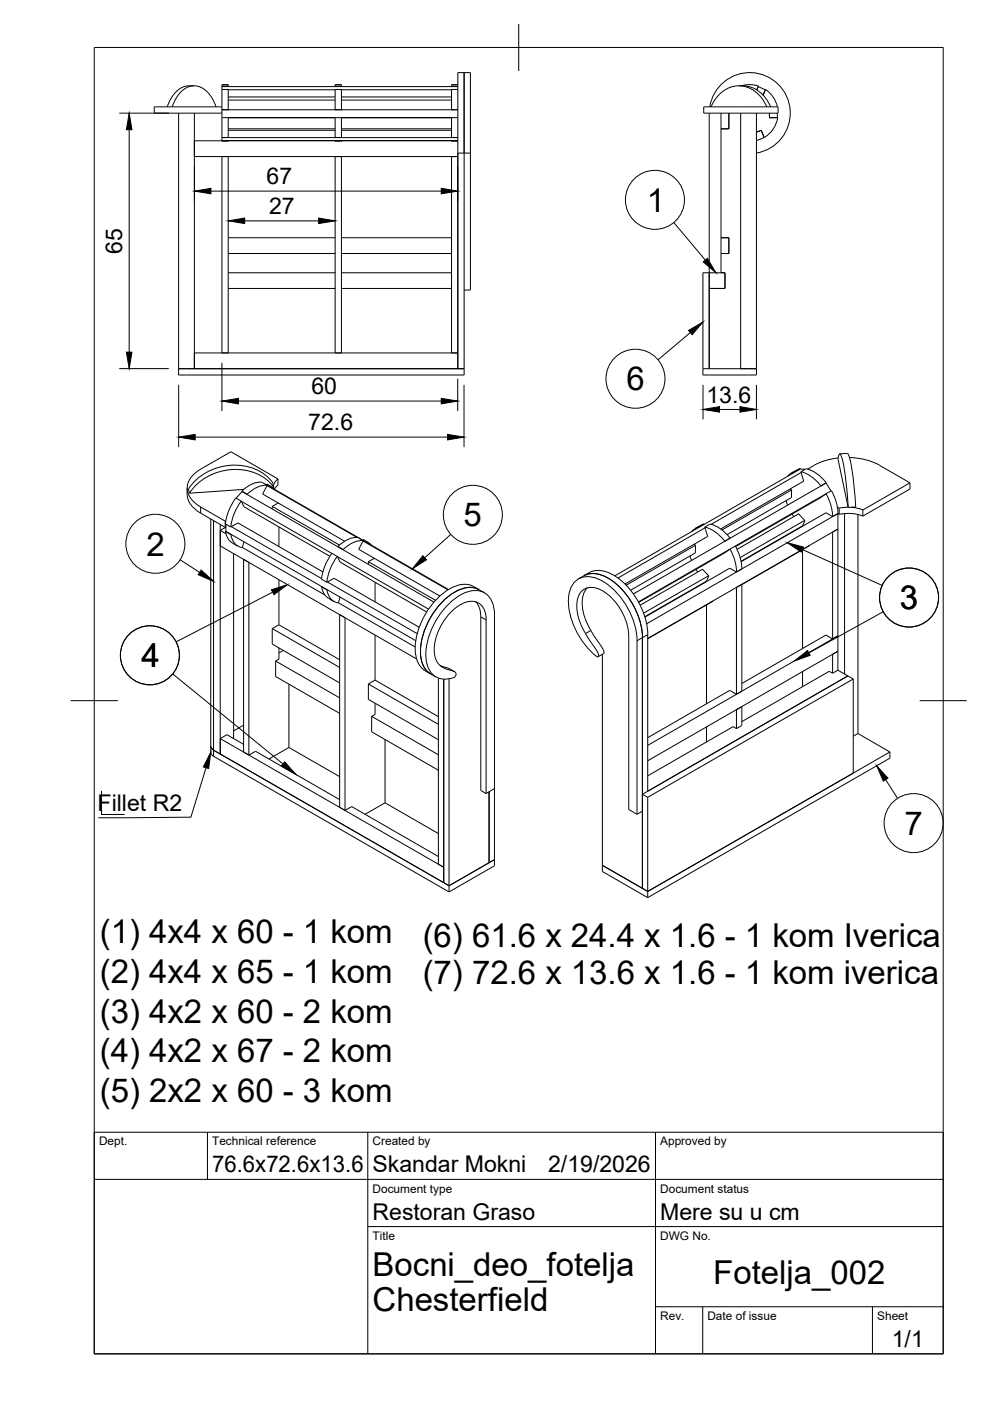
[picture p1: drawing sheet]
<svg xmlns="http://www.w3.org/2000/svg" width="210mm" height="297mm" viewBox="0 0 210 297" stroke-linecap="round" stroke-linejoin="round" font-family="sans-serif">
<!-- layer: Visible -->
<g fill="none" stroke="#000" stroke-width=".21">
<path d="M40.1 18.2h1M40.1 18.2a5.1 5.1 0 0 0-4.3 3.6l-.3 .8M47.1 18.2v-.3h1.3v.3M47.1 19h1.3v4.3M47.1 19v3.7M47.1 18.2h1.3M47.1 18.2v.8M47.1 18.4h50M48.4 18.2v.2M48.4 19h22.7M71.1 18.2v-.3h1.3v.3M71.1 18.2h1.3"/>
<path d="M71.1 18.2v.2M72.4 18.2v.2M72.4 19h23.3M95.7 18.2v.2M95.7 18.2h1.4M97.1 19h-1.4v4.3M97.1 17.9h-1.4v.3M98.4 15.4v64.1h-60.5v-55.5M156.7 18.2a6.6 6.6 0 0 1 6.7 4.4M157.2 18.2l1.8-.3 1.8 .3-.4 .9 .3-.7 1.6 .6-.5 1.2 .5-1.2 1.4 1.3 .7 1.1 .4 1.2M36.5 22.6a6 6 0 0 1 4-4.3 4.4 4.4 0 0 1 4.6 2.7l.7 1.6M41.2 29.9h55.9"/>
<path d="M41.2 33.2h55.9M41.2 24v54.2M47.1 24.9v4.3M47.1 29.9h.1M47.1 22.7h-14.4v1.3h14.4M47.1 23.3h50M47.1 24.9h50M47.1 29.2h50M47.1 22.7v2.2M47.1 29.2v.7M47.1 33.2v41.6M47.1 29.8h50"/>
<path d="M48.4 23.3h.1M48.4 24.9v4.3M48.4 29.9h.1M48.4 27.3h22.7M48.4 29.8v.1M48.4 33.2v41.6M48.4 21.2h22.7M48.4 20.6h22.7M48.4 27.6h22.7M71.1 23.3h.1M71.1 23.3v-4.3h1.3v4.3M71.1 24.9v4.3"/>
<path d="M71.1 29.9h.1M71.1 29.8v.1M71.1 33.2v41.6M72.4 23.3h.1M72.4 24.9v4.3M72.4 29.9h.1M72.4 27.3h23.3M72.4 29.8v.1M72.4 33.2v41.6M72.4 21.2h23.3M72.4 20.6h23.3M72.4 27.6h23.3"/>
<path d="M95.7 23.3h.1M95.7 24.9v4.3M95.7 29.9h.1M95.7 29.8v.1M95.7 33.2v41.6M97.1 32.5v-17.1h2.6v17.1M97.1 32.5v45.7M97.1 32.5h2.6M99.7 32.5v29h-1.3M149.2 22.7h15.8v1.3h-15.8zM150.4 24v54.2M150.5 22.6a8.6 8.6 0 0 1 14.5-4.7 8.6 8.6 0 0 1-4.6 14.5"/>
<path d="M150.8 22.6a6.4 6.4 0 0 1 7.5-4.2 7.1 7.1 0 0 1 4.3 4.2M152.9 24v33.8M154.5 24v3.3h-1.6M157 24v54.2M160.4 24v55.5h-11.4v-21.7h4.7v3.4h-3.3M160.4 29.7v.1M161.4 27.6l.6 1.6-1.5 .6-.1-.2M163.1 24l.1 1 1.7-.1M164.8 24v.9M164.9 24.9a6 6 0 0 1-2.8 4.3l-.7-1.6-1 .4M48.4 50.4h22.7M48.4 53.7h22.7"/>
<path d="M48.4 57.8h22.7M72.4 50.4h23.3M72.4 53.7h23.3M72.4 57.8h23.3M152.9 50.4h1.6v3.3h-1.6M37.9 78.2h60.5M41.2 74.8h55.9M48.4 61.2h22.7M72.4 61.2h23.3M149 78.2h11.4M42.5 99.5l6.5-3.7 9.9 5.7 .1 1.3-.8 .9M42.6 99.5a4.5 4.5 0 0 0-2.7 5.2 5.7 5.7 0 0 0 2.7 2.8l5.2 3"/>
<path d="M169.7 99.4h.1M169.7 99.4l-1.2 .6M169.7 99.4l-39.4 22.7M169.7 99.4l1 .1M169.7 99.4l-1.9 .9M172.6 98.7l-1.4 .8M177.7 97.1l-3.1 .7-2 .9M177.9 96.4l.2-.2a6.6 6.6 0 0 1 .9 3.3l.8 8.1-2.1-10.3zM178 96.2l1.6-.1a6 6 0 0 1 1 3.4l.8 8-1.6 .1M180.1 97a14 14 0 0 1 6.4 1.7M186.5 98.7l6.4 3.7M39.7 103.5v1.3"/>
<path d="M39.7 104.8a4.8 4.8 0 0 0 2.9 4l5.2 3M40 103.7l.2 .9 11.5-.8M44.7 110v49.5l.2 .5 .4 .3 49.9 28.8M46.7 111.2v48.7l-1.4-.8 49.9 28.7M46.7 115.7l41.6 24M47.8 110.5v1.3M47.8 112.7l1.2 .6a2.95 2.95 0 0 0 2.4 2.8M47.8 112.7l.5 1.5a4.2 4.2 0 0 0 2.1 1.6M47.9 112.7h-.1M47.9 110.4l-.1 .1M47.9 112.7l40.2 23.1M47.9 111.7l-.1 .1"/>
<path d="M47.9 111.8l-1.2 .7 1.2 .7M47.9 111.1v1.6M48.9 111.7l1.6-.8 18 10.3M49 111.7l19.2 11M49.5 117.4v39.2M50 105.6a11.5 11.5 0 0 0-2.2 5.5l1.1 .6M51.1 106.2l.6 1.2 18.3 10.5M51.2 106.2a11.5 11.5 0 0 0-2.3 5.5M51.2 106.3l19.2 11M51.3 104.2v-.1l1.1 .7M51.3 104.2l-1.3 1.4 1.1 .6M51.3 104.2l40.7 23.5"/>
<path d="M51.4 116.1l17.4 10M51.6 118.6l1.2 .6v40.9l-1.2-.7zM51.7 114.9l-.3 1.2M52.4 104.8l.1 .1M56.2 102.6l.3 .2M56.5 102.8l.1-.2 1.2 .7-.1 .1M56.5 102.8l38.6 22.2M56.6 103l19.1 10.9M56.6 102.9a2.81 2.81 0 0 0-3.5-.1l-1.8 1.3M56.6 102.9l-.9 1.8 17.4 10.1M56.7 102.9a5.5 5.5 0 0 0-4.3 1.9M57.7 107.4v.5"/>
<path d="M57.7 107.4l14.3 8.2M57.8 103.3l.5 .5M57.8 102.4l.2 .9M57.9 102.4a10.6 10.6 0 0 0-12.2-3.1 11 11 0 0 0-5.7 4.3M57.9 103.3v.1M58 103.3h-.2M58.1 103.3a10.6 10.6 0 0 0-12.2-3.1 11 11 0 0 0-5.7 4.4M59 101.5l-.8 .8-.2 .6M59 106.6l-1.3 .8M59.1 111.7v4.2M71.5 118a11.5 11.5 0 0 0-2.2 5.4M71.5 118l19.4 11.1"/>
<path d="M71.6 115.9l.1 .1M71.6 115.9l1.2 .6M72.8 116.5v.1M76.9 114.5l.1-.1 1.1 .6M77 114.7l18 10.4M77 114.6a2.81 2.81 0 0 0-3.5-.1l-1.8 1.3M77 114.6l-.9 1.9 17.2 9.9M77 114.6a5.5 5.5 0 0 0-4.2 1.9M78.1 119.1v.5M78.1 119.1l14.3 8.2M78.1 115l-.1 .2M78.1 115l.6 .5"/>
<path d="M79.4 118.4l-1.3 .7M146.3 117.9l.3 .9M147.2 115.4l.3 .2M147.5 115.6l-.1 1.6-13.7 7.9M147.5 115.6l-14.8 8.5M148.1 111.7l.1 .1M148.2 111.8l-1 .4-.5 .5M149.3 111.1v.1M149.3 111.1l-1.2 .6M149.3 111.1l-1.9 .9M149.4 111.8l.7 1.9-17.6 10.1M149.4 111.8a7.6 7.6 0 0 1 4.3 3"/>
<path d="M149.5 111.9l-18.5 10.7M150.6 111.1l-1.2 .7M150.6 111.1a7.6 7.6 0 0 1 4.2 3M153.7 114.8h-.1M154.7 116.5l-19.4 11.1M154.7 114.1l-1 .7M154.8 116.4l-1 .8-18.4 10.5M154.8 116.4l.9 2.1 .3 1.4 .2 1.4M155.9 115.8l-1.1 .6M155.9 115.8l.9 2.1 .4 1.4 .1 1.3M166.7 106.1l.3 1M167.5 103.7l.3 .2"/>
<path d="M167.8 103.9v1.6l-13.6 7.9M167.8 103.9l-14.7 8.5M167.9 109l.4 .5M168.5 100l.1 .1M168.5 100l-1 .4-.5 .6M169.3 108.9l1.4 1.5-.6 1.2M169.3 108.9l-.1 .1M169.3 109l-13 7.5M169.8 100l1.1-.6a7.6 7.6 0 0 1 4.3 3M169.8 100l.6 2-17.6 10.1M169.8 100a7.6 7.6 0 0 1 4.2 3M169.8 100.2l-19 11"/>
<path d="M170.1 111.6h.1M170.2 116.5v21M170.2 111.5l-13.1 7.5M170.6 110.3l-13.7 7.9M171.6 115.7l-14.3 8.2M175 104.7l-19.1 11.1M175.1 104.7l1.2-.7 .9 2.1 .4 1.4 .1 1.4M175.1 104.7l-1 .7-18.1 10.5M175.1 102.4l-40.8 23.5M175.1 102.4l1.1 1.7M175.1 104.7l1 2.1 .3 1.4 .1 1.3M175.2 102.4h-.1"/>
<path d="M175.2 102.4l-1.2 .6M177.5 107.5l.4 .2M177.7 108.9l-1.2 .6-1.4-.8-18 10.4M177.7 108.9v33.2M177.7 108.9l.2 .2M177.7 108.9l-40.6 23.4M177.9 107.7v1.4M177.9 109.1l2.3-.2 1.4 .1 1.4 .4M179.1 108.9v34M179.8 107.5l-1.9 .2M180.5 107.6l2.5 .5M181.9 109.1v46.4"/>
<path d="M182.9 108.1l10-5.7v1.3l-10 5.7zM57.7 133.3v3.3l14.3 8.2M57.7 133.3l14.3 8.2M59.1 132.5l-1.4 .8M59.1 137.4v2.3l-.7 .5M59.1 122.9v9.6M59.1 132.5l12.9 7.4M60.1 137.9l-1 .5M68.2 122.8l1.1 .7M68.2 122.8a11.5 11.5 0 0 1 2.2-5.5l1.1 .7 .6 1.2 18.4 10.6M68.2 124.4l1.2 .6M68.2 124.4l.5 1.5a4.3 4.3 0 0 0 2.1 1.6"/>
<path d="M68.2 124.4h.1M69.3 123.5l1.5-.9 18.1 10.4M69.3 125.1a2.95 2.95 0 0 0 2.4 2.7M69.4 123.4l19.1 11M71.7 127.8l16.3 9.4M72 130.3l1.2 .7v40.8l-1.2-.6zM72.1 126.6l-.4 1.2M79.5 123.5v4.1M79.5 134.6v9.6M100.4 124.4l1.2 .6M100.4 124.4a5.2 5.2 0 0 0-5.1 .5 15.8 15.8 0 0 0-7.2 13.6 5 5 0 0 0 3.2 4.4l1.1 .6M100.8 127.6a4.3 4.3 0 0 1 1.1 3.2v36.8l1.2 .6"/>
<path d="M101.6 125l1.1 .7M101.6 125a5.2 5.2 0 0 0-5.2 .5 15.8 15.8 0 0 0-7.2 13.7 4.8 4.8 0 0 0 2.1 3.7M103.1 131.4v36.8M103.1 131.4a3.5 3.5 0 0 0-2.7-3.9 7.2 7.2 0 0 0-5.7 3.4 11 11 0 0 0-2.5 8.4 3.1 3.1 0 0 0 1.7 2.2M123.8 122.1a5.8 5.8 0 0 1 6.3 1.2 16.3 16.3 0 0 1 6.1 11.9M124.1 134.3l1.2-.6 2.5 3.9 .2 .9-1.2 .7M124.1 134.3l2.6 4.1a.5 .5 0 0 1 .3 .5 .5 .5 0 0 1-.4 .4M124.2 134.3a9.8 9.8 0 0 1-1.6-7.8 3.1 3.1 0 0 1 4.9-1.4 12.1 12.1 0 0 1 5.8 9.7v36.8l1.8 1M124.5 124.6a5.3 5.3 0 0 0-.9 4.9 12.5 12.5 0 0 0 1.7 4.2M124.9 121.4l-2.3 1.3M124.9 121.4a5.8 5.8 0 0 1 6.3 1.3 16.3 16.3 0 0 1 6.1 11.8v33.3l42.5-24.5-43.6 25.1 1.1 .6M126.6 139.3a15.9 15.9 0 0 1-6-12.7 4.1 4.1 0 0 1 5.6-4.1 14.8 14.8 0 0 1 8.3 9.9l.5 2.3 .1 1.1v36.8"/>
<path d="M127.7 138.7v46.1l9.6 5.5M136.2 135.2v53.1l1.1 .7M137.3 135.4l40.4-23.2-1.2 .6v22.7M147.6 120.7l.3 .6M148.9 120.7l1.4 1.4M148.9 120.7l-13.2 7.6M149.7 123.3h.1M149.8 123.2l-13.1 7.6M149.8 128.3v20.9M150.3 122.1l-13.9 7.9M150.3 122.1l-.5 1.2M151.2 127.4l-13.9 8"/>
<path d="M156.1 121.3l-1.4-.8-18 10.3M156.1 124.6v22.6l-1.4-.8-17.4 10M157.3 120.6l-1.2 .7M157.3 123.9v22.6M176.5 135.5l1.2-.7-40.4 23.2M176.5 135.5l-1.4-.9-17.8 10.3M44.7 158.2l.2 .5 .4 .3M51.6 153.7l-2.1 1.3M58.4 140.2v3.2l13.6 7.8M58.4 140.2l13.6 7.8M61.3 158.5l-4.3 2.4M61.3 145.1v13.4"/>
<path d="M61.3 158.5l10.7 6.2M78.1 145v3.3l14.8 8.5M78.1 145l14.8 8.6M78.8 151.9v3.3l14.1 8.1M78.8 151.9l14.1 8.1M79.5 144.2l-1.4 .8M79.5 149.1v2.4l-.7 .4M79.5 144.2l13.4 7.7M81.6 156.8v13.4M92.9 143.8v39.4l1.2 .7-47.4-27.3 1.4-.8 3.5 2M93.3 141.1l1.7 .6 1.4 .7M93.4 141.2l.9 .5 1.1 .4a1.19 1.19 0 0 1 1.3 .8l-.2 .5a4 4 0 0 1-6.1-3.2 15.6 15.6 0 0 1 6.6-13.7 5.3 5.3 0 0 1 6.2-.5 5.3 5.3 0 0 1 1.7 4.4l-.1 53.2-9.6 5.5"/>
<path d="M94.1 144v43.1l1.1 .7M95.2 143.9v45.2M149.8 154.1v3.2M156.1 150.5l1.2-.7v4l-1.2 .7zM156.1 154.5l-.7-.4-18.1 10.4M170.2 142.4v3.2M176.5 142.7v-4l1.2-.6-40.4 23.2M176.5 142.7l-.7-.4-18.5 10.7M177.7 142.1l-1.2 .6M177.7 142.1l3.2 1.9M180.9 144l-43.6 25M180.9 144v19.9"/>
<path d="M181.9 155.5l6.8 3.9M181.9 155.5l-1 .6M188.7 159.4v1.3l-51.4 29.6M188.7 159.4l-51.4 29.6M52.8 160.1l1.4-.8 17.8 10.2M73.2 171.8l1.4-.8 18.3 10.6M81.6 170.2l-4.2 2.4M81.6 170.2l11.3 6.5M103.7 167.9v15M104.8 167.2l-1.7 1M136.2 172l-1.1 .6M137.3 169v21.3"/>
<path d="M104.8 182.3l-9.6 5.5M127.7 183.5l9.6 5.5"/>
</g>
<!-- layer: Visible Narrow -->
<path d="M42.5 107.5v1.3M45.3 110.4v49.9M101.9 130.8l1.2 .6M137.3 134.5l-2.2 1.4" fill="none" stroke="#000" stroke-width=".21"/>
<!-- layer: TITLEBLOCK -->
<path d="M20 240.1h180v46.9h-180zM20 250h180M44 240.1v9.9M78 240.1v46.9M139 240.1v46.9M78 260.1h122M139 277.1h61M149 277.1v9.9M185 277.1v9.9" fill="none" stroke="#000" stroke-width=".21"/>
<!-- layer: FD_Dimensions -->
<g fill="none" stroke="#000" stroke-width=".21">
<path d="M25.3 24h10.5M27.4 27.5v47.2M41.2 35.3v7.3M97 35.3v7.3M44.7 40.5h48.9M51.9 46.8h15.7M25.3 78.2h10.5M47.1 76.9v10.3M37.9 81.6v13.2M41.4 92.7h53.5M50.5 85h43.1M97 80.3v6.9"/>
<path d="M98.4 81.6v13.2M149.1 81.6v7.3M152.5 86.8h4.4M160.4 81.6v7.3"/>
</g>
<path d="M27.4 24l.6 3.5h-1.2zM41.2 40.5l3.5-.6v1.2zM93.6 39.9l3.4 .6-3.4 .6zM48.4 46.8l3.5-.6v1.2zM67.6 46.2l3.5 .6-3.5 .6zM26.8 74.7h1.2l-.6 3.5zM37.9 92.7l3.5-.6v1.2zM47.1 85l3.4-.5v1.1zM93.6 84.5l3.4 .5-3.4 .6zM94.9 92.1l3.5 .6-3.5 .6zM149.1 86.8l3.4-.6v1.2zM156.9 86.2l3.5 .6-3.5 .6z" fill="#000" stroke="#000" stroke-width=".21"/>
<!-- layer: Balloons -->
<g fill="none" stroke="#000" stroke-width=".21">
<circle cx="138.9" cy="42.4" r="6.3"/>
<circle cx="134.7" cy="80.3" r="6.3"/>
<circle cx="32.9" cy="115.3" r="6.3"/>
<circle cx="100.3" cy="109.2" r="6.3"/>
<circle cx="31.8" cy="138.9" r="6.3"/>
<circle cx="192.8" cy="126.7" r="6.3"/>
<circle cx="193.7" cy="174.5" r="6.3"/>
</g>
<!-- layer: 0 -->
<path d="M149.1 55.5l.9-.7 1.8 3zM146 70.1l3.1-1.8-2.4 2.7zM89.7 117.8l.7 .9-3 1.9zM166.9 115.1l3.4 .9-.4 1zM42.7 120.9l2.6 2.4-3.3-1.5zM57.6 125l3.3-1-2.8 2.1zM168.4 140.1l2.8-2.2 .6 1zM60.4 161.5l2.3 2.7-3.1-1.8zM185.9 162.4l2.4 2.6-1 .6z" fill="#000" stroke="#000" stroke-width=".21"/>
<path d="M142.9 47.2l6.6 7.9M146.4 70.5l-6.9 5.8M38.2 118.7l4.1 2.7M95.6 113.3l-5.6 5M170.1 116.5l16.9 7.6M57.8 125.5l-20.5 10.6M187.2 129.7l-15.7 8.7M36.6 142.9l23.4 19.1M187.8 165.3l2.5 4" fill="none" stroke="#000" stroke-width=".21"/>
<!-- layer: BORDER -->
<path d="M20 10.1h180v276.9h-180zM110 5.1v10M15 148.6h10M195 148.6h10" fill="none" stroke="#000" stroke-width=".21"/>
<path d="M21.5 167.7v5h4.9M43.7 162.8l-3.2 10.5-19.7 .1" fill="none" stroke="#000" stroke-width=".21"/>
<path d="M44.7 159.4l-.5 3.5-1.1-.3z" fill="#000" stroke="#000" stroke-width=".21"/>
<g font-size="7">
<text x="137.2" y="44.9">1</text>
<text x="132.8" y="82.8">6</text>
<text x="98.3" y="111.6">5</text>
<text x="31.1" y="117.8">2</text>
<text x="190.8" y="129.1">3</text>
<text x="30" y="141.4">4</text>
<text x="191.7" y="177">7</text>
<text x="21.1" y="200">(1) 4x4 x 60 - 1 kom</text>
<text x="89.6" y="200.8">(6) 61.6 x 24.4 x 1.6 - 1 kom Iverica</text>
<text x="21.1" y="208.4">(2) 4x4 x 65 - 1 kom</text>
<text x="89.6" y="208.7">(7) 72.6 x 13.6 x 1.6 - 1 kom iverica</text>
<text x="21.1" y="216.8">(3) 4x2 x 60 - 2 kom</text>
<text x="21.1" y="225.2">(4) 4x2 x 67 - 2 kom</text>
<text x="21.1" y="233.7">(5) 2x2 x 60 - 3 kom</text>
<text x="79" y="270.6">Bocni_deo_fotelja</text>
<text x="151.2" y="272.3">Fotelja_002</text>
<text x="79" y="278.1">Chesterfield</text>
</g>
<g font-size="4.9">
<text x="56.5" y="39.1">67</text>
<text x="57" y="45.4">27</text>
<text x="25.9" y="53.8" transform="rotate(-90 25.9 53.8)">65</text>
<text x="66" y="83.6">60</text>
<text x="149.8" y="85.4">13.6</text>
<text x="65.4" y="91.2">72.6</text>
<text x="20.7" y="172">Fillet R2</text>
<text x="45" y="248.5">76.6x72.6x13.6</text>
<text x="79" y="248.5">Skandar Mokni</text>
<text x="116.2" y="248.5">2/19/2026</text>
<text x="79" y="258.6">Restoran Graso</text>
<text x="140" y="258.6">Mere su u cm</text>
<text x="189.1" y="285.7">1/1</text>
</g>
<g font-size="2.5">
<text x="21" y="242.9">Dept.</text>
<text x="45" y="242.9">Technical reference</text>
<text x="79" y="242.9">Created by</text>
<text x="140" y="242.9">Approved by</text>
<text x="79" y="252.8">Document type</text>
<text x="140" y="252.8">Document status</text>
<text x="79" y="262.9">Title</text>
<text x="140" y="262.9">DWG No.</text>
<text x="140" y="279.9">Rev.</text>
<text x="150" y="279.9">Date of issue</text>
<text x="186" y="279.9">Sheet</text>
</g>
</svg>
